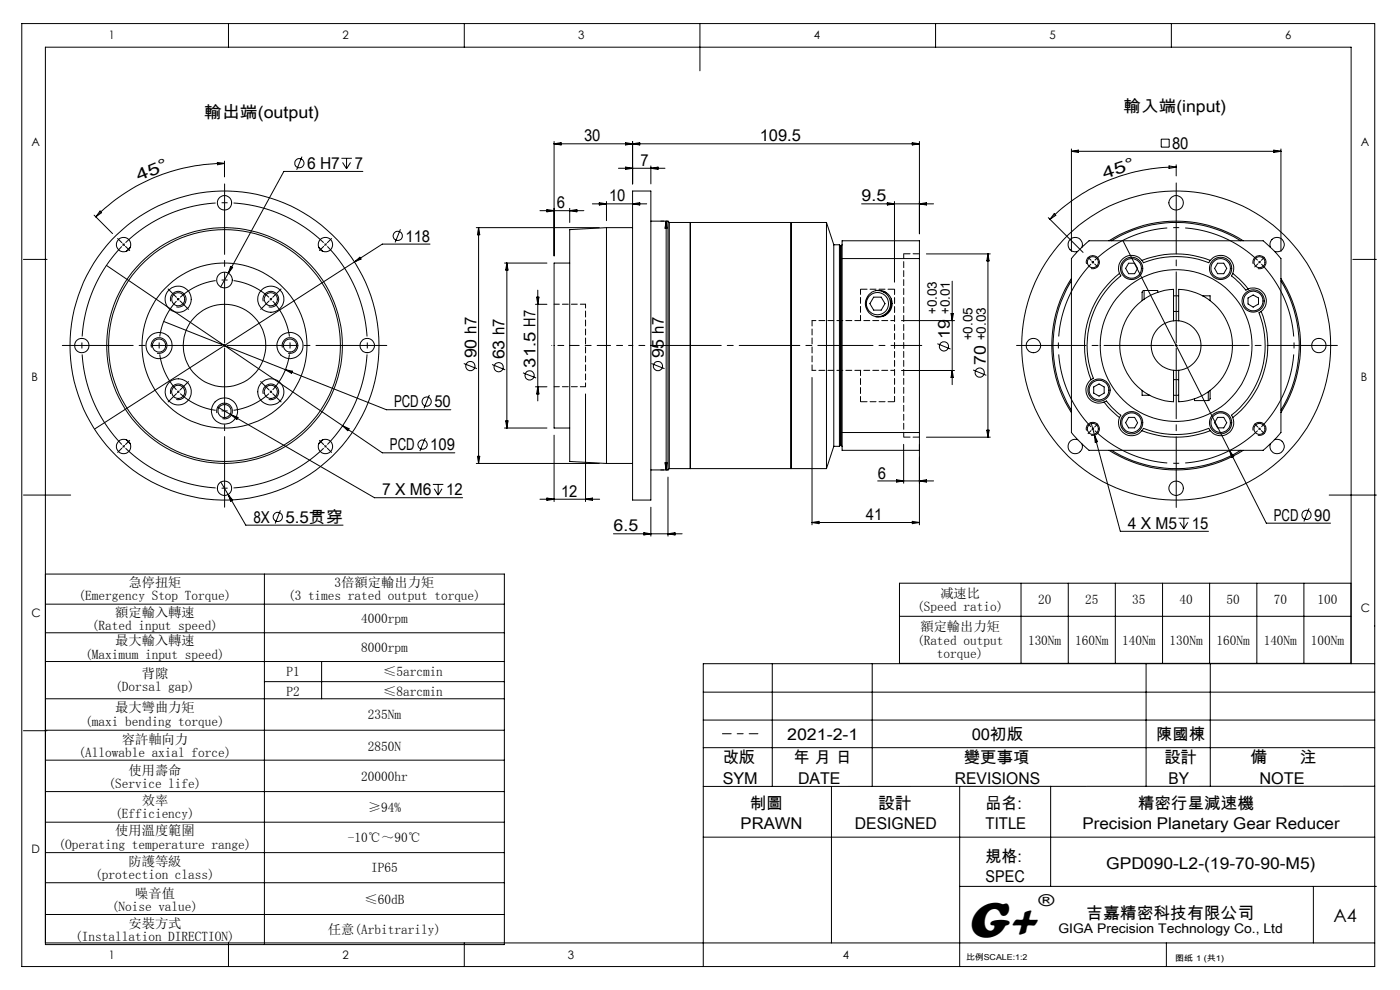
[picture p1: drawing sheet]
<svg xmlns="http://www.w3.org/2000/svg" width="297mm" height="210mm" viewBox="0 0 297 210" stroke-linecap="round" stroke-linejoin="round" font-family="sans-serif">
<g fill="none" stroke="#000" stroke-width=".21">
<path d="M4.6 5h287v200h-287zM48.5 5v5M98.5 5v5M148.5 5v10M198.5 5v5M248.5 5v5M46.1 34.5l1.5 .2-1.5 .3zM47.6 34.7a38.4 38.4 0 0 0-27.3 11.3M47.6 34.2v3.3M64.1 33.2l-1.2 2.8M72.4 33.6h2.2M72.7 34.5l.8 1.3"/>
<path d="M73.5 33.6v2.2M74.4 34.5l-.9 1.3M77 36.4h-16.8l-11.8 21.6M117.5 30v24.3M117.5 30.5h77.6M117.5 30.5l1.5-.2v.5zM131.2 35.7h9.9M132.7 35.4l1.5 .3-1.5 .2zM132.7 30.3l1.5 .2-1.5 .3zM134.2 30v9M134.2 30.5l1.5-.2v.5zM138.1 35.2v3.8"/>
<path d="M138.1 35.7l1.5-.3v.5zM193.5 30.3l1.6 .2-1.6 .3zM195.1 30v19.6M227.3 31.6v21.7M227.3 32.1h44.4M227.3 32.1l1.5-.3v.5zM246.3 29.5h1.7v1.7h-1.7zM248 35.2l1.5 .2-1.5 .3zM249.5 35.4a37.6 37.6 0 0 0-26.8 11.1M249.5 35v2.3M270.2 31.8l1.5 .3-1.5 .2zM271.7 31.6v21.7"/>
<path d="M5 55h5M20 45.6l3.9 4M21.2 44.8l.4 .3-1.3 .9zM22.6 56.3l50.1 34M26 51.7l.4 .4M26.4 51.7l-.4 .4M27.7 52.4l-.9 .9M48.4 58l-1.6 2.9M48.9 56.5l.5 .3-1 1.2zM67.6 52.4l.9 .9M75.2 55.6l-55.1 35.4M75.2 55.6l1.1-1 .3 .4z"/>
<path d="M84.9 48.6l-1.1 2.8M91.2 51.8h-10.1l-5.9 3.8M101 48.3h26.1M101.5 48.3v50M101.5 48.3l.3 1.5h-.5zM107 55.8h9M107.5 55.8v35M107.5 55.8l.3 1.5h-.5zM114.5 44.7h9.4M116 44.4l1.5 .3-1.5 .2zM120.9 55.8h-3.4v35h3.4M120.9 44.2v3"/>
<path d="M120.9 44.7l1.5-.3v.5zM125.7 43.2h11.5M127.1 43l1.6 .2-1.6 .3zM128.7 48.3v50M128.7 48.3l-7.8 .4v49.2l7.8 .4M128.7 48.3h5.5M128.7 42.7v4.1M134.2 40.5h3.9v65.6h-3.9zM134.2 43.2l1.5-.2v.5zM138.1 46.9h3.6M141.3 46.9v52.8M141.3 46.9l.3 1.5h-.5z"/>
<path d="M141.7 46.9v52.8M141.7 46.9l.3 .3M142 47.2v52.2M142 47.2h33.3M146.4 47.2v52.2M167.8 47.2v52.2M175.3 47.2v52.2M175.3 47.2l1.6 4.7M176.9 51.9v42.8M176.9 51.9h1.2M178.1 51.9v42.8M178.1 51.9l.3 .3"/>
<path d="M178.4 52.2v42.2M178.6 54.8v-3.7h16.5v3.7M178.6 51.9l-.2 .3M178.6 54.8h16.5M178.6 54.8v36.9M182.8 43.2h15.2M188.2 43l1.6 .2-1.6 .3zM189.8 42.7v17.2M195.1 54.8v36.9M195.1 43.2l1.4-.2v.5zM196.5 53.9h13.6M202 59.6v22"/>
<path d="M209.6 53.9v38.8M209.6 53.9l.2 1.4h-.5zM222.4 46.2l7.4 7.3M223.7 45.3l.3 .4-1.3 .8zM227.3 59.6a26 26 0 0 0 0 27.4M227.3 59.1a26.4 26.4 0 0 0 0 28.4M228.6 53.3l2.4-2.2h37l1.9 1.8 1.8 1.9v36.9l-.8 1.1-2.9 2.7h-37l-1.4-1.3-2.3-2.5v-36.9zM229.5 52.4a1.54 1.54 0 0 0-1.2-2 1.54 1.54 0 0 0-1.7 1.7 1.54 1.54 0 0 0 2 1.2M230.5 56a1.4 1.4 0 0 1 1.3-1.8 1.4 1.4 0 0 1 1.4 1.6 1.4 1.4 0 0 1-1.7 1.2M231.6 55.4l.4 .4M232 55.4l-.4 .4M235.3 51.1a26.4 26.4 0 0 1 28.4 0"/>
<path d="M235.8 51.1a26.1 26.1 0 0 1 27.4 0M237.5 58a19.5 19.5 0 0 0-6 22.5M237.5 58l.2 .4a19.1 19.1 0 0 0-5.8 21.9l-.4 .2M238.2 51l22.6 44.6M239.4 55.8h1.3l.6 1.1-.6 1.2h-1.3l-.6-1.2zM242.3 55.2a2.77 2.77 0 0 0-3.6-.7 2.77 2.77 0 0 0-1.2 3.5M242.3 55.2a19.8 19.8 0 0 1 14.5 0M242.3 55.2l.2 .5a20.3 20.3 0 0 1 14 0l.3-.5M256.8 55.2a2.77 2.77 0 0 1 3.5-.7 2.77 2.77 0 0 1 1.2 3.5M258.3 55.8h1.3l.6 1.1-.6 1.2h-1.3l-.6-1.2zM261.5 58l2.2 2 1.1 1.3M261.5 58l-.3 .5 1.7 1.4 1.4 1.7 .5-.3"/>
<path d="M265.9 56a1.39 1.39 0 0 1 1.2-1.8 1.39 1.39 0 0 1 1.5 1.5 1.39 1.39 0 0 1-1.8 1.3M269.5 52.4a1.54 1.54 0 0 1 1.2-2 1.54 1.54 0 0 1 1.7 1.7 1.54 1.54 0 0 1-2 1.2M271.7 59.6a26.2 26.2 0 0 1 0 27.4M271.7 59.1a26.4 26.4 0 0 1 0 28.4M287 55h5M32.1 73.7a1.67 1.67 0 0 1 1.5-2 1.67 1.67 0 0 1 1.8 1.8 1.67 1.67 0 0 1-2.1 1.4M34.7 68.2l47.3 18.7h13.6M36.2 63.9a1.67 1.67 0 0 1 1.4-2.1 1.67 1.67 0 0 1 1.9 1.8 1.67 1.67 0 0 1-2.1 1.5M37.6 63.3l.4 .4M38 63.3l-.4 .4M55.8 63.9a1.67 1.67 0 0 1 1.5-2.1 1.67 1.67 0 0 1 1.8 1.8 1.67 1.67 0 0 1-2.1 1.5M59.9 73.7a1.66 1.66 0 0 1 1.5-2 1.66 1.66 0 0 1 1.8 1.7 1.66 1.66 0 0 1-2.1 1.5"/>
<path d="M60.5 78.4l1.5 .3-.2 .5zM98.4 77.1l2.8 1.1M104.4 77.3l2.8 1.1M110.9 79.1l2.8 1.1M113.6 64.5h2.4M113.8 63h.5l-.2 1.5zM114.1 61.6v23.4M138.2 77.1l2.8 1.1M185.3 63h1.6l.8 1.4-.8 1.4h-1.6l-.8-1.4zM185.7 61.7a2.78 2.78 0 0 1 3.2 2.7 2.78 2.78 0 0 1-3.2 2.8M187.5 62h.4M189.1 63.4a3.3 3.3 0 0 1-1.8 3.7"/>
<path d="M191.2 68h11.3M191.2 78.6h11.3M198.9 72.9l2.7 1.1M201.8 66.5h.4l-.2 1.5zM202 78.6l.2 1.5h-.4zM206.4 78.5l2.8 1.1M242.7 61.6l-.4 .4v1.8M242.7 61.6h2.9v.4M242.7 61.6v1.9M249 68v-6.6a11.9 11.9 0 0 0-11.4 11.9 11.9 11.9 0 0 0 11.4 11.9v-6.6M249 68a5.3 5.3 0 0 0-4.8 5.3 5.3 5.3 0 0 0 4.8 5.3M249 68h1"/>
<path d="M249 78.6h1M249 62.8h1M249 66.1h1M250 68a5.3 5.3 0 0 1 4.8 5.3 5.3 5.3 0 0 1-4.8 5.3M250 68v-6.6a11.9 11.9 0 0 1 11.5 11.9 11.9 11.9 0 0 1-11.5 11.9v-6.6M255.1 62.8h1.6v1M264.8 63.2l1.1-.6 1.1 .6v1.3l-1.1 .6-1.1-.6zM264.8 61.3a2.77 2.77 0 0 1 3.5 1.2 2.77 2.77 0 0 1-.8 3.6M267.5 66.1a19.4 19.4 0 0 1-6 22.5M267.5 66.1l-.4 .2a19 19 0 0 1-5.9 21.8l.3 .5M26.8 93.3l.9 .8M36.2 83.6a1.67 1.67 0 0 1 1.4-2.1 1.67 1.67 0 0 1 1.9 1.7 1.67 1.67 0 0 1-2.1 1.5"/>
<path d="M46 87.6a1.68 1.68 0 0 1 1.4-2.1 1.68 1.68 0 0 1 1.9 1.8 1.68 1.68 0 0 1-2.1 1.5M46.2 86.4l2.9 1.6M49.1 88l30.3 17.6h18.7M49.1 88l1.4 .5-.3 .5zM55.8 83.6a1.67 1.67 0 0 1 1.5-2.1 1.67 1.67 0 0 1 1.8 1.8 1.67 1.67 0 0 1-2.1 1.4M68.5 93.3l-.9 .8M72.7 90.3l8.4 5.8h15.4M72.7 90.3l1.3 .6-.2 .5zM90.2 92.9l-1.1 2.8M91.1 83.8l-1.1 2.8M101 98.3h26.1M101.3 96.8h.5l-.3 1.5z"/>
<path d="M107 90.8h9M107.3 89.3h.5l-.3 1.5zM113.6 82h2.4M114.1 82l.2 1.6h-.5zM117.5 92.3v14.1M124.2 83.6v22.8M128.7 98.3h5.5M138.1 99.7h3.6M141.1 98.2h.5l-.3 1.5zM142 99.4h33.3M142 99.4l-.3 .3M172.3 80.1v31.2"/>
<path d="M176.9 94.7l-1.6 4.7M176.9 94.7h1.2M178.4 94.4l-.3 .3M178.4 94.4l.2 .3M178.6 91.7v3.8h16.5v-3.8M178.6 91.7h16.5M191.7 94.3v8.2M195.1 94.3v17M196.5 92.7h13.6M209.3 91.3h.5l-.2 1.4zM228.6 93.3a1.53 1.53 0 0 0-2 1.2 1.53 1.53 0 0 0 1.7 1.7 1.53 1.53 0 0 0 1.2-2.1M230.5 91.3a1.38 1.38 0 0 1 1.2-1.7 1.38 1.38 0 0 1 1.5 1.5 1.38 1.38 0 0 1-1.7 1.2"/>
<path d="M231.5 80.5a2.77 2.77 0 0 0-.7 3.6 2.77 2.77 0 0 0 3.4 1.2M231.5 89.6l.7 2.7M232 82.1l1.2-.7 1 .7v1.3l-1 .6-1.2-.6zM232.2 92.3l5.5 20.4h18.7M232.2 92.3l.6 1.4-.5 .1zM234.2 85.3l1.1 1.3 2.2 2M234.2 85.3l.5-.3 1.4 1.7 1.7 1.4-.3 .5M235.3 95.5a26.4 26.4 0 0 0 28.4 0M235.8 95.5a26.1 26.1 0 0 0 27.4 0M237.5 88.6a2.79 2.79 0 0 0 1.2 3.4 2.79 2.79 0 0 0 3.6-.6M239.4 88.5h1.3l.6 1.2-.6 1.1h-1.3l-.6-1.1zM242.3 91.4a19.8 19.8 0 0 0 14.5 0"/>
<path d="M242.3 91.4l.2-.5a20.3 20.3 0 0 0 14 0l.3 .5M242.3 82.8v1h1.6M249 80.5h1M249 83.8h1M253.4 84.6v.4h2.9M256.3 83.1v1.9M256.7 82.8v1.8l-.4 .4M258.3 88.5h1.3l.6 1.2-.6 1.1h-1.3l-.6-1.1zM260.8 95.6l7.8 15.4h13.7M260.8 95.6l.9 1.2-.4 .2zM261.5 88.6a2.79 2.79 0 0 1-1.2 3.4 2.79 2.79 0 0 1-3.5-.6M265.9 91.3a1.38 1.38 0 0 1 1.2-1.7 1.38 1.38 0 0 1 1.5 1.5 1.38 1.38 0 0 1-1.8 1.2"/>
<path d="M270.4 93.3a1.53 1.53 0 0 1 2 1.2 1.53 1.53 0 0 1-1.7 1.7 1.53 1.53 0 0 1-1.2-2.1M5 105h10M46.8 102.3l1.6 2.6M48.4 104.9l3.7 6.5h20.7M48.4 104.9l1 1.2-.5 .2zM59.5 108.3l-1.1 2.7M91.8 102.8h2.3M92.1 103.7l.9 1.3M93 102.8v2.2M93.8 103.7l-.8 1.3M114.5 105.9h12.7M116 105.6l1.5 .3-1.5 .2z"/>
<path d="M124.2 105.9l1.5-.3v.5zM130.1 113.2h14.6M136.6 113l1.5 .2-1.5 .3zM138.1 107.6v6.1M141.7 101.2v12.5M141.7 113.2l1.5-.2v.5zM172.3 110.8h22.8M172.3 110.8l1.4-.2v.5zM186.2 102h11.8M190.2 101.8l1.5 .2-1.5 .3zM193.5 110.6l1.6 .2-1.6 .3zM195.1 102l1.4-.2v.5z"/>
<path d="M250 109.9h2.3M250.3 110.8l.8 1.3M251.1 109.9v2.2M252 110.8l-.9 1.3M277.7 107.8l-1.1 2.8M282 105h10M9.6 128.2h97.4M9.6 134.2h97.4M9.6 121.8h97.4v78.6h-97.4v-190.4h277v130.8M56.1 121.8v78.6M190.8 123.7h95.8v17h-95.8zM190.8 130.7h95.8"/>
<path d="M216.6 123.7v17M226.6 123.7v17M236.6 123.7v17M246.6 123.7v17M256.6 123.7v17M266.6 123.7v17M276.6 123.7v17M5 155h5M9.6 140.3h97.4M9.6 148.2h97.4M9.6 154.9h97.4M56.1 144.6h50.9"/>
<path d="M68.2 140.3v7.9M149.2 152.7h142.4M149.2 146.8h142.4M149.2 158.6h142.4M163.8 140.8v26M185 140.8v26M243.1 140.8v26M256.8 140.8v26M291.6 140.8h-142.4v64.2M9.6 161.2h97.4M9.6 167.9h97.4M9.6 174.4h97.4"/>
<path d="M149.2 177.6h142.4M176.4 166.8v33.2M203.6 166.8v38.2M222.9 166.8v21.2M291.6 166.8h-142.4M9.6 180.9h97.4M9.6 187.2h97.4M9.6 194h97.4M203.6 188h88.4M278.6 188v12M9.6 200h282M48.5 200v5"/>
<path d="M98.5 200v5M247.4 200v5"/>
<circle cx="63.5" cy="34.6" r=".98"/>
<circle cx="26.2" cy="51.9" r="1.53"/>
<circle cx="47.6" cy="59.4" r="1.67"/>
<circle cx="47.6" cy="43" r="1.53"/>
<circle cx="69" cy="51.9" r="1.53"/>
<circle cx="84.4" cy="50" r=".98"/>
<circle cx="231.8" cy="55.6" r="1.17"/>
<circle cx="240.1" cy="56.9" r="2.37"/>
<circle cx="240.1" cy="56.9" r="2.09"/>
<circle cx="249.5" cy="43" r="1.53"/>
<circle cx="258.9" cy="56.9" r="2.36"/>
<circle cx="258.9" cy="56.9" r="2.07"/>
<circle cx="267.2" cy="55.6" r="1.16"/>
<circle cx="17.4" cy="73.3" r="1.53"/>
<circle cx="33.7" cy="73.3" r="2.78"/>
<circle cx="33.8" cy="73.3" r="1.39"/>
<circle cx="37.8" cy="63.5" r="2.78"/>
<circle cx="37.8" cy="63.5" r="1.4"/>
<circle cx="47.6" cy="73.3" r="32.8"/>
<circle cx="47.6" cy="73.3" r="8.8"/>
<circle cx="47.6" cy="73.3" r="17.5"/>
<circle cx="47.6" cy="73.3" r="24.6"/>
<circle cx="47.6" cy="73.3" r="25"/>
<circle cx="57.4" cy="63.5" r="1.4"/>
<circle cx="57.4" cy="63.5" r="2.78"/>
<circle cx="61.5" cy="73.3" r="2.78"/>
<circle cx="61.5" cy="73.3" r="1.39"/>
<circle cx="77.9" cy="73.3" r="1.52"/>
<circle cx="99.8" cy="77.7" r=".98"/>
<circle cx="105.8" cy="77.9" r=".98"/>
<circle cx="112.3" cy="79.6" r=".98"/>
<circle cx="139.6" cy="77.7" r=".98"/>
<circle cx="186.1" cy="64.4" r="2.36"/>
<circle cx="186.4" cy="64.4" r="2.85"/>
<circle cx="200.3" cy="73.5" r=".98"/>
<circle cx="207.8" cy="79" r=".98"/>
<circle cx="219.2" cy="73.3" r="1.53"/>
<circle cx="249.5" cy="73.3" r="16.1"/>
<circle cx="249.5" cy="73.3" r="32.8"/>
<circle cx="265.9" cy="63.8" r="2.36"/>
<circle cx="265.9" cy="63.8" r="2.07"/>
<circle cx="279.8" cy="73.3" r="1.53"/>
<circle cx="26.2" cy="94.7" r="1.53"/>
<circle cx="37.8" cy="83.1" r="2.77"/>
<circle cx="37.8" cy="83.1" r="1.39"/>
<circle cx="47.6" cy="87.2" r="2.78"/>
<circle cx="47.6" cy="87.2" r="1.39"/>
<circle cx="57.4" cy="83.1" r="1.4"/>
<circle cx="57.5" cy="83.1" r="2.78"/>
<circle cx="69" cy="94.7" r="1.53"/>
<circle cx="89.6" cy="94.3" r=".98"/>
<circle cx="90.5" cy="85.2" r=".99"/>
<circle cx="231.8" cy="91" r="1.18"/>
<circle cx="233.1" cy="82.8" r="2.37"/>
<circle cx="233.1" cy="82.8" r="2.09"/>
<circle cx="240.1" cy="89.7" r="2.37"/>
<circle cx="240.1" cy="89.7" r="2.09"/>
<circle cx="258.9" cy="89.7" r="2.36"/>
<circle cx="258.9" cy="89.7" r="2.07"/>
<circle cx="267.2" cy="91" r="1.17"/>
<circle cx="47.6" cy="103.6" r="1.53"/>
<circle cx="58.9" cy="109.7" r=".98"/>
<circle cx="249.5" cy="103.6" r="1.53"/>
<circle cx="277.2" cy="109.2" r=".98"/>
</g>
<g fill="none" stroke="#000" stroke-width=".21" stroke-dasharray="30.5 1.3 1.3 1.3" stroke-linecap="butt">
<path d="M69.1 51.9l-.2-.2M69.1 51.9l.2 .2M267.2 55.6l-.2-.2M267.2 55.6l.2 .2M57.5 63.5l-.2-.2M57.5 63.5l.2 .2M26.2 94.7l.2 .2M26.2 94.7l-.2-.2M37.8 83.1l.2 .2M37.8 83.1l-.2-.2M57.5 83.1l.2-.2M57.5 83.1l-.2 .2"/>
<path d="M69.1 94.7l.2-.2M69.1 94.7l-.2 .2M231.8 91l.2 .2M231.8 91l-.1-.2M267.2 91l.2-.2M267.2 91l-.2 .2"/>
</g>
<path d="M231.5 56a25 25 0 0 0 0 34.6M266.8 55.2a25 25 0 0 0-34.6 0M232.2 91.3a25 25 0 0 0 34.6 0M267.6 90.6a25 25 0 0 0 0-34.6" fill="none" stroke="#000" stroke-width=".21" stroke-dasharray="30.5 1.3 1.3 1.3" stroke-dashoffset="13.3" stroke-linecap="butt"/>
<path d="M25.8 52.3a30.3 30.3 0 0 0 0 42M68.7 51.5a30.3 30.3 0 0 0-42.1 0M26.6 95.1a30.3 30.3 0 0 0 42.1 0M69.4 94.3a30.3 30.3 0 0 0 0-42" fill="none" stroke="#000" stroke-width=".21" stroke-dasharray="30.5 1.3 1.3 1.3" stroke-dashoffset="9.2" stroke-linecap="butt"/>
<path d="M37.4 63.9a13.9 13.9 0 0 0 0 18.8M57.1 63.1a13.9 13.9 0 0 0-18.9 0M38.2 83.5a13.9 13.9 0 0 0 18.9 0M57.9 82.7a13.9 13.9 0 0 0 0-18.8" fill="none" stroke="#000" stroke-width=".21" stroke-dasharray="30.5 1.3 1.3 1.3" stroke-dashoffset="22" stroke-linecap="butt"/>
<path d="M142 73.3h25.8" fill="none" stroke="#000" stroke-width=".21" stroke-dasharray="30.5 1.3 1.3 1.3" stroke-dashoffset="19.5"/>
<g fill="none" stroke="#000" stroke-width=".21" stroke-dasharray="30.5 1.3 1.3 1.3">
<path d="M25.8 51.5l-.8-.9M26.6 52.3l.9 .8M68.7 52.3l-.9 .8M69.1 51.9l.2-.2M69.1 51.9l-.2 .2M69.4 51.5l.9-.9M231.5 55.2l-.7-.6M232.2 56l.7 .6M266.8 56l-.6 .6M267.2 55.6l.2-.2M267.2 55.6l-.2 .2M267.6 55.2l.6-.6"/>
<path d="M37.4 63.1l-1.7-1.8M38.2 63.9l1.8 1.7M47.6 73.3v-.3M47.6 73.3h-.2M47.6 73.3v.3M47.6 73.3h.3M57.1 63.9l-1.8 1.7M57.5 63.5l.2-.2M57.5 63.5l-.2 .2M57.9 63.1l1.7-1.8M141.7 73.3h.3M141.7 73.3h-3.6"/>
<path d="M175.4 73.3h1.5M178.1 73.3h-1.2M178.1 73.3h.3M178.7 73.3h-.3M249.5 73.3v-.3M249.5 73.3h-.3M249.5 73.3v.3M249.5 73.3h.3M25.8 95.1l-.8 .9M26.2 94.7l-.2 .2M26.2 94.7l.2-.2M26.6 94.3l.9-.9"/>
<path d="M37.4 83.5l-1.7 1.8M37.8 83.1l-.2 .2M37.8 83.1l.2-.2M38.2 82.7l1.8-1.8M57.1 82.7l-1.8-1.8M57.5 83.1l.2 .2M57.5 83.1l-.2-.2M57.9 83.5l1.7 1.8M68.7 94.3l-.9-.9M69.1 94.7l.2 .2M69.1 94.7l-.2-.2M69.4 95.1l.9 .9"/>
<path d="M231.5 91.4l-.7 .6M231.8 91l-.1 .2M231.8 91l.2-.2M232.2 90.6l.7-.7M266.8 90.6l-.6-.7M267.2 91l.2 .2M267.2 91l-.2-.2M267.6 91.4l.6 .6"/>
</g>
<path d="M138.1 73.3h-3.9" fill="none" stroke="#000" stroke-width=".21" stroke-dasharray="30.5 1.3 1.3 1.3" stroke-dashoffset="30.4"/>
<path d="M134.2 73.3h-5.5" fill="none" stroke="#000" stroke-width=".21" stroke-dasharray="30.5 1.3 1.3 1.3" stroke-dashoffset="29.6"/>
<path d="M128.7 73.3h-7.8" fill="none" stroke="#000" stroke-width=".21" stroke-dasharray="30.5 1.3 1.3 1.3" stroke-dashoffset="28.5"/>
<path d="M120.9 73.3h-3.8" fill="none" stroke="#000" stroke-width=".21" stroke-dasharray="30.5 1.3 1.3 1.3" stroke-dashoffset="30.5"/>
<path d="M195.6 73.3h-16.9" fill="none" stroke="#000" stroke-width=".21" stroke-dasharray="30.5 1.3 1.3 1.3" stroke-dashoffset="23.9"/>
<path d="M175.4 73.3h-7.6M153.3 155.6h7.5" fill="none" stroke="#000" stroke-width=".21" stroke-dasharray="30.5 1.3 1.3 1.3" stroke-dashoffset="28.6"/>
<path d="M124.2 64.5v17.5M172.3 78.6h17.5M189.8 68h-17.5" fill="none" stroke="#000" stroke-width=".21" stroke-dasharray="1.3 .6" stroke-dashoffset=".5"/>
<path d="M124.2 64.5h-6.6M182.6 61.3v6.7M182.6 78.6v6.6M117.6 82h6.6M191.7 92.7v-38.9" fill="none" stroke="#000" stroke-width=".21" stroke-dasharray="1.3 .6" stroke-dashoffset=".2"/>
<path d="M195.1 53.8h-3.4M182.6 61.3h7.2M189.8 85.2h-7.2M191.7 92.7h3.4" fill="none" stroke="#000" stroke-width=".21" stroke-dasharray="1.3 .6" stroke-dashoffset="-.1"/>
<path d="M172.3 78.6v-10.6M189.8 85.2v-23.9" fill="none" stroke="#000" stroke-width=".21" stroke-dasharray="1.3 .6" stroke-dashoffset=".1"/>
<path d="M47.1 73.3h-33.9M249.5 72.7v-33.9" fill="none" stroke="#000" stroke-width=".21" stroke-dasharray="30.5 1.3 1.3 1.3" stroke-dashoffset="15.4"/>
<path d="M249 73.3h-33.3" fill="none" stroke="#000" stroke-width=".21" stroke-dasharray="30.5 1.3 1.3 1.3" stroke-dashoffset="15.7"/>
<path d="M47.6 72.7v-33.7M47.6 73.8v33.8M48.2 73.3h33.9M249.5 73.8v33.8" fill="none" stroke="#000" stroke-width=".21" stroke-dasharray="30.5 1.3 1.3 1.3" stroke-dashoffset="15.5"/>
<path d="M250.1 73.3h33.6" fill="none" stroke="#000" stroke-width=".21" stroke-dasharray="30.5 1.3 1.3 1.3" stroke-dashoffset="15.6"/>
<text font-size="11" x="205.1" y="198.7">G+</text>
<text font-size="3.9" x="282.9" y="195.5">A4</text>
<g font-size="3.5">
<text x="238.4" y="23.7">輸入端(input)</text>
<text x="43.3" y="25">輸出端(output)</text>
<text x="65.1" y="35.9">6 H7</text>
<text x="75.3" y="35.9">7</text>
<text x="123.9" y="30">30</text>
<text x="135.9" y="35.2">7</text>
<text x="161.2" y="30">109.5</text>
<text x="248.6" y="31.6">80</text>
<text x="29.5" y="38.5" transform="rotate(-22 29.5 38.5)">4 5 °</text>
<text x="234.3" y="37.9" transform="rotate(-18 234.3 37.9)">4 5 °</text>
<text x="118.1" y="44.2">6</text>
<text x="129.2" y="42.7">10</text>
<text x="182.8" y="42.7">9.5</text>
<text x="86" y="51.3">118</text>
<text x="201.5" y="71.8" transform="rotate(-90 201.5 71.8)">19</text>
<text x="101.1" y="76" transform="rotate(-90 101.1 76)">90 h7</text>
<text x="107.1" y="76.3" transform="rotate(-90 107.1 76.3)">63 h7</text>
<text x="140.8" y="76" transform="rotate(-90 140.8 76)">95 h7</text>
<text x="209.1" y="77.4" transform="rotate(-90 209.1 77.4)">70</text>
<text x="113.6" y="78" transform="rotate(-90 113.6 78)">31.5 H7</text>
<text x="83.6" y="86.4">PCD</text>
<text x="92.1" y="86.4">50</text>
<text x="82.7" y="95.5">PCD</text>
<text x="91.3" y="95.5">109</text>
<text x="186.2" y="101.5">6</text>
<text x="81.1" y="105.1">7 X M6</text>
<text x="94.7" y="105.1">12</text>
<text x="119" y="105.4">12</text>
<text x="53.8" y="110.9">8X</text>
<text x="60.6" y="110.9">5.5贯穿</text>
<text x="130.2" y="112.7">6.5</text>
<text x="183.7" y="110.3">41</text>
<text x="239.3" y="112.2">4 X M5</text>
<text x="252.9" y="112.2">15</text>
<text x="270.2" y="110.5">PCD</text>
<text x="278.8" y="110.5">90</text>
<text x="220.3" y="192.2">®</text>
<text x="230.5" y="194.8">吉嘉精密科技有限公司</text>
</g>
<g font-size="3.4">
<text x="153.3" y="161.9">改版</text>
<text x="167" y="157">2021-2-1</text>
<text x="168.4" y="161.9">年 月 日</text>
<text x="204.5" y="161.9">變更事項</text>
<text x="206.1" y="157">00初版</text>
<text x="245.3" y="157">陳國棟</text>
<text x="247" y="161.9">設計</text>
<text x="265.3" y="161.9">備</text>
<text x="275.7" y="161.9">注</text>
<text x="153.3" y="166.2">SYM</text>
<text x="169.3" y="166.2">DATE</text>
<text x="202.6" y="166.2">REVISIONS</text>
<text x="247.9" y="166.2">BY</text>
<text x="267.2" y="166.2">NOTE</text>
<text x="159.1" y="171.6">制圖</text>
<text x="186.3" y="171.6">設計</text>
<text x="209.1" y="171.6">品名:</text>
<text x="241.4" y="171.6">精密行星減速機</text>
<text x="157.1" y="175.9">PRAWN</text>
<text x="181.3" y="175.9">DESIGNED</text>
<text x="209.1" y="175.9">TITLE</text>
<text x="229.6" y="175.9">Precision Planetary Gear Reducer</text>
<text x="209.1" y="182.9">規格:</text>
<text x="234.7" y="184.3">GPD090-L2-(19-70-90-M5)</text>
<text x="209.1" y="187.2">SPEC</text>
</g>
<g font-size="2.8">
<text x="198.7" y="66.6" transform="rotate(-90 198.7 66.6)">+0.03</text>
<text x="201.5" y="66.6" transform="rotate(-90 201.5 66.6)">+0.01</text>
<text x="206.3" y="72.2" transform="rotate(-90 206.3 72.2)">+0.05</text>
<text x="209.1" y="72.2" transform="rotate(-90 209.1 72.2)">+0.03</text>
<text x="27.2" y="124.6">急停扭矩</text>
<text x="71" y="124.6">3倍額定輸出力矩</text>
<text x="16.7" y="127.4">(Emergency Stop Torque)</text>
<text x="24.4" y="130.8">額定輸入轉速</text>
<text x="61.1" y="127.4">(3 times rated output torque)</text>
<text x="194.5" y="129.6">(Speed ratio)</text>
<text x="199.5" y="126.8">减速比</text>
<text x="220.2" y="128.2">20</text>
<text x="230.2" y="128.2">25</text>
<text x="240.2" y="128.2">35</text>
<text x="250.2" y="128.2">40</text>
<text x="260.2" y="128.2">50</text>
<text x="270.2" y="128.2">70</text>
<text x="279.5" y="128.2">100</text>
<text x="19.5" y="133.6">(Rated input speed)</text>
<text x="24.4" y="136.9">最大輸入轉速</text>
<text x="76.6" y="132.2">4000rpm</text>
<text x="194.5" y="136.7">(Rated output</text>
<text x="195.2" y="133.9">額定輸出力矩</text>
<text x="218.1" y="136.7">130Nm</text>
<text x="228.1" y="136.7">160Nm</text>
<text x="238.1" y="136.7">140Nm</text>
<text x="248.1" y="136.7">130Nm</text>
<text x="258.1" y="136.7">160Nm</text>
<text x="268.1" y="136.7">140Nm</text>
<text x="278.1" y="136.7">100Nm</text>
<text x="18.1" y="139.7">(Maximum input speed)</text>
<text x="30.1" y="143.9">背隙</text>
<text x="60.8" y="143.5">P1</text>
<text x="76.6" y="138.3">8000rpm</text>
<text x="81.3" y="143.5">≤5arcmin</text>
<text x="198.8" y="139.5">torque)</text>
<text x="24.4" y="146.7">(Dorsal gap)</text>
<text x="60.8" y="147.6">P2</text>
<text x="81.3" y="147.6">≤8arcmin</text>
<text x="18.1" y="154">(maxi bending torque)</text>
<text x="24.4" y="151.1">最大彎曲力矩</text>
<text x="78" y="152.5">235Nm</text>
<text x="16.7" y="160.7">(Allowable axial force)</text>
<text x="25.8" y="157.8">容許軸向力</text>
<text x="78" y="159.2">2850N</text>
<text x="23" y="167.2">(Service life)</text>
<text x="27.2" y="164.4">使用壽命</text>
<text x="76.6" y="165.8">20000hr</text>
<text x="24.4" y="173.6">(Efficiency)</text>
<text x="30.1" y="170.7">效率</text>
<text x="78" y="172.2">≥94%</text>
<text x="24.4" y="177.2">使用溫度範圍</text>
<text x="73.8" y="178.6">-10℃～90℃</text>
<text x="12.4" y="180">(Operating temperature range)</text>
<text x="27.2" y="183.6">防護等級</text>
<text x="78.7" y="185.1">IP65</text>
<text x="20.2" y="186.5">(protection class)</text>
<text x="28.7" y="190.4">噪音值</text>
<text x="77.3" y="191.8">≤60dB</text>
<text x="23.7" y="193.2">(Noise value)</text>
<text x="27.2" y="196.8">安裝方式</text>
<text x="224.5" y="197.8">GIGA Precision Technology Co., Ltd</text>
<text x="16" y="199.6">(Installation DIRECTION)</text>
<text x="69.6" y="198.2">任意(Arbitrarily)</text>
</g>
<g font-size="2.5">
<text x="23.1" y="8.4">1</text>
<text x="72.7" y="8.4">2</text>
<text x="122.7" y="8.4">3</text>
<text x="172.7" y="8.4">4</text>
<text x="222.7" y="8.4">5</text>
<text x="272.7" y="8.4">6</text>
<text x="6.7" y="30.9">A</text>
<text x="288.7" y="30.9">A</text>
<text x="6.7" y="80.9">B</text>
<text x="288.7" y="80.9">B</text>
<text x="6.7" y="130.9">C</text>
<text x="288.7" y="129.9">C</text>
<text x="6.7" y="180.9">D</text>
<text x="23.1" y="203.4">1</text>
<text x="72.7" y="203.4">2</text>
<text x="120.5" y="203.4">3</text>
<text x="178.8" y="203.4">4</text>
</g>
<g font-size="1.7">
<text x="204.9" y="203.7">比例SCALE:1:2</text>
<text x="249.3" y="203.8">图纸 1 (共1)</text>
</g>
</svg>
